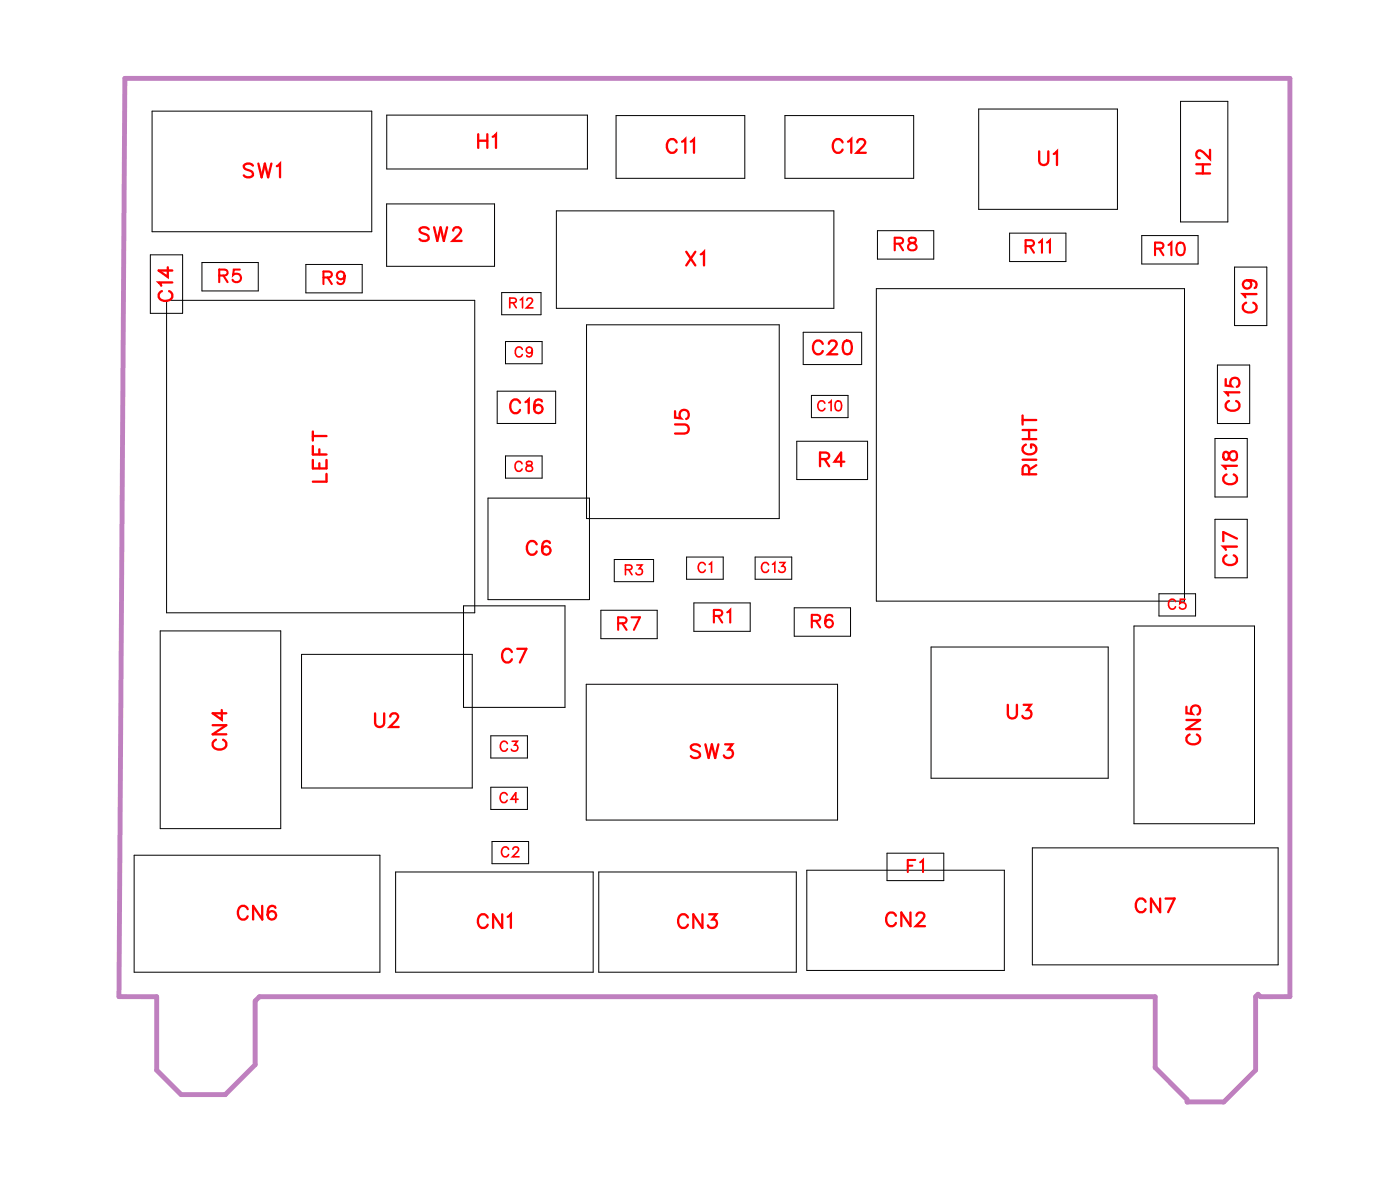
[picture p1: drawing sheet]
<svg xmlns="http://www.w3.org/2000/svg" width="73mm" height="62mm" viewBox="0 0 73 62" stroke-linecap="round" stroke-linejoin="round" font-family="sans-serif">
<path d="M6.5 4.1h60.4v47.6h-1.5l-.1-.1-.1 .1v3.8l-1.7 1.7h-1.9v-.2l-1.7-1.6v-3.7h-46.4l-.3 .2v3.3l-1.5 1.6h-2.3l-1.3-1.3v-3.8h-1.9z" fill="none" stroke="#bf80bf" stroke-width=".25"/>
<g fill="none" stroke="#000" stroke-width=".05">
<path d="M7.8 13.2h1.7v3.1h-1.7zM7.9 5.8h11.4v6.2h-11.4zM8.6 15.6h16v16.2h-16zM10.5 13.6h2.9v1.5h-2.9zM15.9 13.7h2.9v1.5h-2.9zM20.1 10.6h5.6v3.2h-5.6zM20.1 6h10.4v2.8h-10.4zM26 15.2h2.1v1.1h-2.1zM26.2 17.7h1.9v1.2h-1.9zM28.9 10.9h14.4v5.1h-14.4zM30.4 16.8h10v10.1h-10zM32 6h6.6v3.2h-6.6z"/>
<path d="M40.7 6h6.7v3.2h-6.7zM41.7 17.2h3v1.7h-3zM45.5 15h16v16.2h-16zM45.5 12h3v1.4h-3zM50.8 5.7h7.2v5.2h-7.2zM52.4 12.1h2.9v1.5h-2.9zM59.2 12.2h3v1.5h-3zM61.3 5.3h2.4v6.2h-2.4zM63.2 18.9h1.6v3.1h-1.6zM64.1 13.9h1.6v3h-1.6zM8.3 32.7h6.3v10.3h-6.3zM15.6 33.9h8.9v7h-8.9z"/>
<path d="M24.1 31.4h5.2v5.3h-5.2zM25.3 25.8h5.3v5.3h-5.3zM25.5 38.2h1.9v1.1h-1.9zM25.8 20.3h3v1.7h-3zM26.2 23.6h1.9v1.2h-1.9zM30.4 35.5h13.1v7h-13.1zM31.2 31.6h2.9v1.5h-2.9zM31.9 29h2v1.2h-2zM35.6 28.9h1.9v1.1h-1.9zM36 31.3h2.9v1.4h-2.9zM39.2 28.9h1.9v1.1h-1.9zM41.2 31.5h2.9v1.5h-2.9z"/>
<path d="M41.3 22.9h3.7v2h-3.7zM42.1 20.5h1.9v1.2h-1.9zM48.3 33.6h9.2v6.8h-9.2zM58.8 32.5h6.3v10.2h-6.3zM60.1 30.8h1.9v1.1h-1.9zM63 26.9h1.7v3.1h-1.7zM63 22.7h1.7v3.1h-1.7zM7 44.4h12.7v6h-12.7zM20.5 45.2h10.3v5.2h-10.3zM25.5 40.8h1.9v1.2h-1.9zM25.5 43.6h1.9v1.2h-1.9zM31.1 45.2h10.2v5.2h-10.2z"/>
<path d="M41.9 45.1h10.2v5.2h-10.2zM46 44.2h3v1.5h-3zM53.6 44h12.7v6h-12.7z"/>
</g>
<g fill="none" stroke="#f00" stroke-width=".08">
<path d="M26.5 15.7h.2l.1-.1-.3-.1v.5M26.6 15.7l.2 .3M27 15.6l.1-.1v.5M27.1 18.1a.19 .19 0 0 0-.2-.1 .19 .19 0 0 0-.2 .2v.1a.19 .19 0 0 0 .2 .2 .19 .19 0 0 0 .2-.1M27.3 15.6l.2-.1 .1 .1-.3 .4h.4M27.6 18.2a.16 .16 0 0 1-.2 .1 .16 .16 0 0 1-.1-.2 .16 .16 0 0 1 .3 0v.4l-.3-.1M26.3 38.6a.19 .19 0 0 0-.2-.2 .19 .19 0 0 0-.1 .2v.2a.19 .19 0 0 0 .1 .2 .19 .19 0 0 0 .2-.2M26.6 38.4h.2l-.1 .2a.17 .17 0 0 1 .1 .3 .17 .17 0 0 1-.3 0M27.1 24.1a.19 .19 0 0 0-.2-.2 .19 .19 0 0 0-.2 .2v.1a.19 .19 0 0 0 .2 .2 .19 .19 0 0 0 .2-.1M27.3 24v.1a.21 .21 0 0 1 .3 .1 .21 .21 0 0 1 0 .2h-.3v-.2l.3-.1v-.1zM32.5 29.5h.2l.1-.1-.3-.1v.5M32.6 29.5l.2 .3"/>
<path d="M33 29.3h.3l-.1 .2a.17 .17 0 0 1 .1 .3 .17 .17 0 0 1-.3-.1M36.6 29.3a.19 .19 0 0 0-.2-.1 .19 .19 0 0 0-.2 .2v.1a.19 .19 0 0 0 .2 .2 .19 .19 0 0 0 .2-.1M36.8 29.3l.1-.1v.5M39.9 29.3a.19 .19 0 0 0-.2-.1 .19 .19 0 0 0-.2 .2v.1a.19 .19 0 0 0 .2 .2 .19 .19 0 0 0 .2-.1M40.1 29.3l.1-.1v.5M40.5 29.2h.2l-.1 .2a.17 .17 0 0 1 .1 .2 .17 .17 0 0 1-.3 0M42.8 20.9a.19 .19 0 0 0-.2-.1 .19 .19 0 0 0-.2 .2v.1a.19 .19 0 0 0 .2 .2 .19 .19 0 0 0 .2-.1M43 20.9l.1-.1v.5M43.4 20.8a.23 .23 0 0 1 .3 .2 .23 .23 0 0 1-.3 .3l-.1-.2zM61 31.2a.19 .19 0 0 0-.2-.1 .19 .19 0 0 0-.2 .2v.1a.19 .19 0 0 0 .2 .2 .19 .19 0 0 0 .2-.1M61.5 31.1h-.2l-.1 .2a.18 .18 0 0 1 .3 0 .18 .18 0 0 1 0 .3 .18 .18 0 0 1-.3-.1M26.3 41.2a.19 .19 0 0 0-.2-.1 .19 .19 0 0 0-.1 .2v.1a.19 .19 0 0 0 .1 .2 .19 .19 0 0 0 .2-.1"/>
<path d="M26.4 44a.19 .19 0 0 0-.2-.1 .19 .19 0 0 0-.2 .2v.1a.19 .19 0 0 0 .2 .2 .19 .19 0 0 0 .2-.1M26.6 44l.1-.1 .2 .1-.3 .4h.3M26.9 41.5h-.4l.3-.4v.5"/>
</g>
<g fill="none" stroke="#f00" stroke-width=".12">
<path d="M8.4 15.1a.26 .26 0 0 0-.2 .3 .26 .26 0 0 0 .3 .2h.2a.26 .26 0 0 0 .2-.2 .26 .26 0 0 0-.1-.3M8.7 13.9v.5l-.5-.4h.7M8.9 14.6h-.7l.2 .2M13.1 8.6l-.1-.1-.3 .1v.2l.4 .2v.1l-.1 .1-.3-.1M13.4 8.5l.2 .7 .1-.7 .2 .7 .2-.7M14.4 8.6l.1-.1v.7M22.2 11.9l-.1-.1-.3 .1v.2l.4 .2v.1l-.1 .1-.3-.1M22.5 11.8l.2 .7 .2-.7 .1 .7 .2-.7M23.5 12l.2-.2h.1l.1 .1-.1 .3-.3 .3h.5M24.8 7v.7M24.8 7.3h.5M25.3 7v.7"/>
<path d="M25.6 7.1l.1-.1v.7M35.1 7.4a.26 .26 0 0 0-.3-.2 .26 .26 0 0 0-.2 .3v.2a.26 .26 0 0 0 .2 .2 .26 .26 0 0 0 .3-.1M35.4 7.3l.2-.1v.7M35.6 13.1l.5 .7M35.8 7.3l.2-.1v.7M36.1 13.1l-.5 .7M36.4 13.2l.1-.1v.7M42.7 17.8a.26 .26 0 0 0-.3-.1 .26 .26 0 0 0-.2 .2v.2a.26 .26 0 0 0 .2 .3 .26 .26 0 0 0 .3-.2M43 17.8l.1-.1h.2l.1 .1-.1 .2-.3 .4h.4M43.7 7.4a.26 .26 0 0 0-.3-.2 .26 .26 0 0 0-.2 .3v.2a.26 .26 0 0 0 .2 .2 .26 .26 0 0 0 .3-.1M43.8 17.7h.1a.37 .37 0 0 1 .3 .3 .37 .37 0 0 1-.3 .4 .45 .45 0 0 1-.1-.7zM44 7.3l.2-.1v.7"/>
<path d="M44.5 7.4l.1-.2h.2l.1 .1-.1 .3-.3 .3h.4M53.9 7.9v.5l.2 .2 .3-.1v-.6M54.7 8l.1-.1v.7M62.1 9h.7M62.1 8.5h.7M62.4 8.5v.5M62.8 7.8v.4l-.3-.3-.3-.1-.1 .1v.2l.2 .1M63.6 19.7v.3h.3a.25 .25 0 0 1 0-.3 .25 .25 0 0 1 .4 0 .25 .25 0 0 1-.1 .4M64.7 15.7a.26 .26 0 0 0-.2 .3 .26 .26 0 0 0 .3 .2h.1a.26 .26 0 0 0 .3-.2 .26 .26 0 0 0-.2-.3M64.7 14.5a.22 .22 0 0 1 .2 .3 .22 .22 0 0 1-.3 .1 .22 .22 0 0 1 0-.3l.1-.1a.34 .34 0 0 1 .5 .3l-.1 .1M65.2 15.3h-.7l.1 .1M11 37.6h.7l-.7 .5h.7"/>
<path d="M11.2 38.4a.26 .26 0 0 0-.2 .3 .26 .26 0 0 0 .3 .2h.2a.26 .26 0 0 0 .2-.2 .26 .26 0 0 0-.1-.3M11.5 36.8v.5l-.5-.3h.7M16.2 23.9v.4h.7v-.4M16.2 22.4v.4M16.2 23.1v.5h.7M16.2 22.6h.7M16.6 23.3v.3M16.6 24v.3M16.9 24.6v.4h-.7M19.5 37v.5l.2 .2 .2-.1v-.6M20.3 37.2l.1-.2h.1l.2 .1-.1 .3-.4 .3h.5M26.6 33.8a.26 .26 0 0 0-.3-.2 .26 .26 0 0 0-.2 .3v.2a.26 .26 0 0 0 .2 .3 .26 .26 0 0 0 .3-.2"/>
<path d="M26.8 33.6h.5l-.3 .8M27 20.9a.26 .26 0 0 0-.3-.2 .26 .26 0 0 0-.2 .3v.2a.26 .26 0 0 0 .2 .2 .26 .26 0 0 0 .3-.1M27.3 20.9l.1-.2v.7M27.8 28.2a.26 .26 0 0 0-.2-.1 .26 .26 0 0 0-.3 .2v.2a.26 .26 0 0 0 .3 .3 .26 .26 0 0 0 .2-.2M28.1 20.8a.35 .35 0 0 0-.4 .2 .35 .35 0 0 0 .2 .4 .22 .22 0 0 0 .3-.2 .22 .22 0 0 0-.2-.2 .22 .22 0 0 0-.3 .2M28.5 28.2v-.1a.35 .35 0 0 0-.4 .2 .35 .35 0 0 0 .2 .5 .22 .22 0 0 0 .3-.2 .22 .22 0 0 0-.2-.3 .22 .22 0 0 0-.3 .2M35 22h.5l.2 .2-.1 .3h-.6M35 21.3v.4h.3a.25 .25 0 0 1 0-.4 .25 .25 0 0 1 .4 .1 .25 .25 0 0 1-.1 .3M36.3 38.7l-.1-.1-.4 .1 .1 .2 .4 .2v.1l-.1 .1-.4-.1M36.6 38.6l.2 .7 .1-.7 .2 .7 .2-.7M37.6 38.6h.4l-.2 .3a.24 .24 0 0 1 .2 .4 .24 .24 0 0 1-.4-.1M42.6 23.8h.4v-.2l-.1-.1h-.3v.7"/>
<path d="M42.8 23.8l.2 .4M43.8 23.9h-.5l.3-.4v.7M52.3 36.6v.5l.2 .2 .2-.1 .1-.6M53.1 23.8h.7M53.1 22.8h.7M53.1 22.3h.7M53.1 21.8h.7M53.1 21.5v.5M53.1 36.6h.4l-.2 .2a.24 .24 0 0 1 .2 .4 .24 .24 0 0 1-.4-.1M53.2 23.1a.26 .26 0 0 0-.1 .3 .26 .26 0 0 0 .2 .2h.2a.25 .25 0 0 0 .3-.3 .25 .25 0 0 0-.3-.2v.1M53.4 24.6v-.4l-.2-.1-.1 .2v.3h.7M53.4 22.3v.5"/>
<path d="M53.8 24.1l-.4 .3M61.6 36.7v.3h.3a.25 .25 0 0 1 0-.4 .25 .25 0 0 1 .3 .1 .25 .25 0 0 1-.1 .4M61.6 37.3h.7l-.7 .5h.7M61.7 38.1a.26 .26 0 0 0-.1 .3 .26 .26 0 0 0 .2 .2h.2a.26 .26 0 0 0 .3-.2 .26 .26 0 0 0-.2-.3M63.5 23.5v.3h.1l.4-.4a.24 .24 0 0 1 .2 .2 .24 .24 0 0 1-.2 .3l-.2-.1-.1-.3zM63.6 28.8a.26 .26 0 0 0-.1 .3 .26 .26 0 0 0 .2 .2h.2a.26 .26 0 0 0 .3-.2 .26 .26 0 0 0-.2-.3M63.6 24.6a.26 .26 0 0 0-.1 .3 .26 .26 0 0 0 .2 .2h.2a.26 .26 0 0 0 .3-.2 .26 .26 0 0 0-.2-.3M63.8 20.8a.26 .26 0 0 0-.2 .3 .26 .26 0 0 0 .3 .2h.1a.26 .26 0 0 0 .3-.2 .26 .26 0 0 0-.2-.3M64.2 28.3h-.7l.1 .2M64.2 24.2h-.7l.1 .1M64.2 27.9l-.7-.3v.5M64.3 20.3h-.7l.1 .2"/>
<path d="M12.9 47.2a.26 .26 0 0 0-.3-.2 .26 .26 0 0 0-.3 .3v.1a.26 .26 0 0 0 .3 .3 .26 .26 0 0 0 .3-.2M13.6 47v.7l-.5-.7v.7M14.3 47.1v-.1a.35 .35 0 0 0-.5 .3 .35 .35 0 0 0 .3 .4 .22 .22 0 0 0 .2-.2 .22 .22 0 0 0-.2-.2 .22 .22 0 0 0-.2 .2M25.3 47.6a.26 .26 0 0 0-.3-.2 .26 .26 0 0 0-.2 .3v.2a.26 .26 0 0 0 .2 .2 .26 .26 0 0 0 .3-.1M26.1 47.4v.7l-.5-.7v.7M26.3 47.5l.2-.1v.7M35.7 47.6a.26 .26 0 0 0-.3-.2 .26 .26 0 0 0-.2 .3v.2a.26 .26 0 0 0 .2 .2 .26 .26 0 0 0 .3-.1M36.4 47.4v.7l-.4-.7v.7M36.8 47.4h.4l-.2 .3a.24 .24 0 0 1 .1 .4 .24 .24 0 0 1-.4-.1M46.5 47.5a.26 .26 0 0 0-.3-.2 .26 .26 0 0 0-.2 .3v.2a.26 .26 0 0 0 .2 .2 .26 .26 0 0 0 .3-.1M47.2 47.3v.7l-.4-.7v.7M47.6 47.5l.1-.2h.1l.2 .2-.1 .2-.4 .3h.5"/>
<path d="M59.4 46.8a.26 .26 0 0 0-.3-.2 .26 .26 0 0 0-.2 .3v.1a.26 .26 0 0 0 .2 .3 .26 .26 0 0 0 .3-.2M60.2 46.6v.7l-.5-.7v.7M60.5 46.6h.5l-.4 .7"/>
</g>
<g fill="none" stroke="#f00" stroke-width=".11">
<path d="M11.4 14.3h.3l.1-.3h-.4v.6M11.6 14.3l.2 .3M12.4 14h-.3v.3a.23 .23 0 0 1 .3 0 .23 .23 0 0 1 0 .3 .23 .23 0 0 1-.3-.1M16.8 14.4h.4v-.3h-.4v.6M17 14.4l.2 .3M17.9 14.3a.2 .2 0 0 1-.3 .2 .21 .21 0 0 1-.1-.4 .21 .21 0 0 1 .4 .1v.1a.31 .31 0 0 1-.3 .4l-.1-.1M46.4 12.6h.4v-.2l-.4-.1v.7M46.6 12.6l.3 .4M47.2 12.4v.1l.4 .3a.22 .22 0 0 1-.3 .2 .22 .22 0 0 1-.2-.2l.4-.3v-.1zM53.2 12.8l.4-.1v-.2h-.4v.6M53.4 12.8l.3 .3M53.9 12.6l.2-.1v.6"/>
<path d="M54.3 12.6l.2-.1v.6M59.9 12.9h.4v-.3h-.4v.6M60.2 12.9l.2 .3M60.6 12.7l.2-.1v.6M61.1 12.6a.32 .32 0 0 1 .4 .2 .32 .32 0 0 1-.2 .4l-.2-.1-.1-.2zM32.1 32.3h.3l.1-.2-.4-.1v.7M32.3 32.3l.2 .4M32.8 32h.4l-.3 .7M37 31.9h.4v-.2l-.4-.1v.7M37.3 31.9l.2 .4M37.7 31.8l.2-.2v.7M42.1 32.2h.4v-.3h-.4v.6"/>
<path d="M42.3 32.2l.3 .3M43.2 32v-.1a.32 .32 0 0 0-.4 .3 .32 .32 0 0 0 .2 .3 .2 .2 0 0 0 .2-.1 .2 .2 0 0 0-.2-.3 .2 .2 0 0 0-.2 .2M47.1 44.9h.2M47.5 44.6h-.4v.6M47.7 44.7l.2-.1v.6"/>
</g>
<g font-size="1.2" fill="#fff">
<text x="12.6" y="9.5">SW1</text>
<text x="24.8" y="8">H1</text>
<text x="34.5" y="8.2">C11</text>
<text x="43.2" y="8.2">C12</text>
<text x="53.9" y="8.9">U1</text>
<text x="63.1" y="9.1" transform="rotate(-90 63.1 9.1)">H2</text>
<text x="9.2" y="15.7" transform="rotate(-90 9.2 15.7)">C14</text>
<text x="21.7" y="12.8">SW2</text>
<text x="35.5" y="14.1">X1</text>
<text x="65.5" y="16.3" transform="rotate(-90 65.5 16.3)">C19</text>
<text x="26.4" y="21.7">C16</text>
<text x="36" y="22.5" transform="rotate(-90 36 22.5)">U5</text>
<text x="42.1" y="18.7">C20</text>
<text x="64.6" y="21.4" transform="rotate(-90 64.6 21.4)">C15</text>
<text x="17.2" y="25" transform="rotate(-90 17.2 25)">LEFT</text>
<text x="27.3" y="29.1">C6</text>
<text x="42.5" y="24.5">R4</text>
<text x="54.1" y="24.7" transform="rotate(-90 54.1 24.7)">RIGHT</text>
<text x="64.5" y="29.4" transform="rotate(-90 64.5 29.4)">C17</text>
<text x="64.5" y="25.2" transform="rotate(-90 64.5 25.2)">C18</text>
<text x="26" y="34.7">C7</text>
<text x="12" y="38.9" transform="rotate(-90 12 38.9)">CN4</text>
<text x="19.4" y="38">U2</text>
<text x="35.8" y="39.6">SW3</text>
<text x="52.2" y="37.6">U3</text>
<text x="62.6" y="38.7" transform="rotate(-90 62.6 38.7)">CN5</text>
<text x="12.3" y="48">CN6</text>
<text x="58.9" y="47.6">CN7</text>
<text x="24.7" y="48.4">CN1</text>
<text x="35.1" y="48.4">CN3</text>
<text x="45.9" y="48.3">CN2</text>
</g>
<g font-size="1.1" fill="#fff">
<text x="11.3" y="14.9">R5</text>
<text x="16.7" y="15">R9</text>
<text x="46.4" y="13.3">R8</text>
<text x="53.2" y="13.4">R11</text>
<text x="59.9" y="13.5">R10</text>
<text x="32" y="32.9">R7</text>
<text x="37" y="32.6">R1</text>
<text x="42.1" y="32.8">R6</text>
<text x="47" y="45.5">F1</text>
</g>
<g font-size=".9" fill="#fff">
<text x="26.4" y="16.2">R12</text>
<text x="26.7" y="18.7">C9</text>
<text x="42.4" y="21.5">C10</text>
<text x="26.7" y="24.7">C8</text>
<text x="36.2" y="29.9">C1</text>
<text x="39.5" y="29.9">C13</text>
<text x="32.4" y="30">R3</text>
<text x="60.6" y="31.8">C5</text>
<text x="25.9" y="41.8">C4</text>
<text x="25.9" y="39.2">C3</text>
<text x="26" y="44.6">C2</text>
</g>
</svg>
